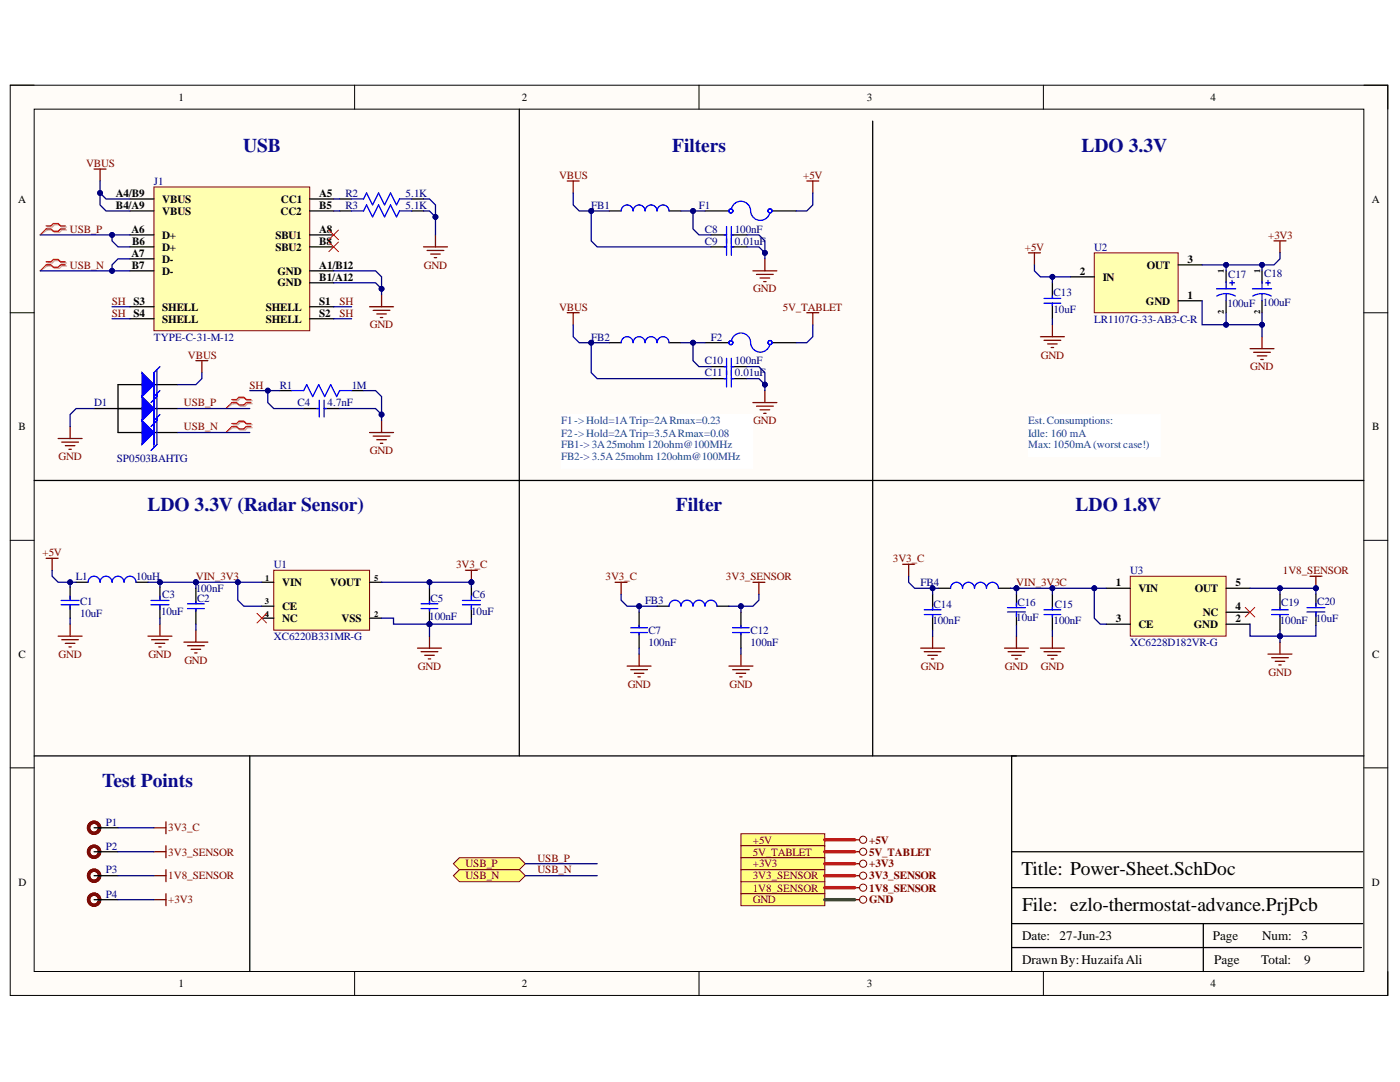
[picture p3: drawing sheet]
<svg xmlns="http://www.w3.org/2000/svg" width="279mm" height="216mm" viewBox="0 0 279 216" stroke-linecap="round" stroke-linejoin="round" font-family="sans-serif">
<path d="M2 17h275v181.6h-275z" fill-rule="evenodd" fill="#fffcf8"/>
<path d="M2 17h275v181.6h-275z" fill="none" stroke="#000" stroke-width=".2"/>
<path d="M6.8 21.8h265.4v172.1h-265.4z" fill-rule="evenodd" fill="#fffcf8"/>
<g fill="none" stroke="#000" stroke-width=".2">
<path d="M2 17h4.8M70.8 17v4.8M139.5 17v4.8M208.2 17v4.8M272.2 17h4.8v4.8M6.8 21.8h265.4v172.1h-265.4zM2 62.4h4.8M272.2 62.4h4.8M2 107.8h4.8M272.2 107.8h4.8M2 153.2h4.8M272.2 153.2h4.8"/>
<path d="M70.8 193.9v4.7M139.5 193.9v4.7M208.2 193.9v4.7M277 193.9v4.7"/>
</g>
<path d="M272.2 150.8h-70.3v43.1M201.9 177.1h70M201.9 170h70M201.9 189.1h69.8M201.9 184.3h70M240.1 184.3v9.6" fill="none" stroke="#000" stroke-width=".25"/>
<path d="M218.4 50.5h16.7v11.9h-16.7z" fill-rule="evenodd" fill="#ffffb0"/>
<path d="M218.4 50.5h16.7v11.9h-16.7z" fill="none" stroke="#800000" stroke-width=".2"/>
<path d="M213.6 55.2h4.8M235.1 52.9h4.8M235.1 60h4.8" fill="none" stroke="#000" stroke-width=".25"/>
<g fill="none" stroke="#800000" stroke-width=".25">
<path d="M205.2 50.5h2.4M206.4 50.5v2.4M254.3 48.1h2.3M255.4 48.1v2.4M249.5 69.6h4.8M250.2 70.3h3.3M250.9 71h1.9M251.6 71.7h.5M251.9 67.2v2.4M83.3 129.3h4.8M84 130h3.4M84.8 130.8h1.9"/>
<path d="M85.5 131.5h.5M85.7 126.9v2.4"/>
</g>
<path d="M30.7 37.3h31.1v28.7h-31.1z" fill-rule="evenodd" fill="#ffffb0"/>
<path d="M30.7 37.3h31.1v28.7h-31.1z" fill="none" stroke="#800000" stroke-width=".2"/>
<g fill="none" stroke="#000" stroke-width=".25">
<path d="M25.9 39.7h4.8M61.8 39.7h4.8M25.9 54h4.8M25.9 46.9h4.8M25.9 51.6h4.8M25.9 42.1h4.8M25.9 49.3h4.8M61.8 54h4.8M61.8 46.9h4.8M61.8 56.4h4.8M61.8 42.1h4.8M61.8 49.3h4.8"/>
<path d="M121.6 42.1h2.4M133.5 42.1h2.4M25.9 61.2h4.8M25.9 63.6h4.8M28.3 76.7h-4.7v9.6h4.7M30.7 76.7h4.8M61.8 61.2h4.8M61.8 63.6h4.8M121.6 68.4h2.4M133.5 68.4h2.4M18.8 81.5h9.5M30.7 86.3h4.8"/>
<path d="M30.7 81.5h4.8"/>
</g>
<g fill="none" stroke="#800000" stroke-width=".25">
<path d="M18.8 33.7h2.4M20 33.7v2.4M113.2 36.1h2.4M114.4 36.1v2.4M161 36.1h2.4M162.2 36.1v2.4M76.1 58.8v2.4M84.5 49.3h4.8M85.2 50h3.4M86 50.7h1.9M86.7 51.4h.4M86.9 46.9v2.4"/>
<path d="M150.3 54h4.7M151 54.8h3.3M151.7 55.5h1.9M152.4 56.2h.5M152.6 51.6v2.4M73.8 61.2h4.7M74.5 61.9h3.3M75.2 62.6h1.9M75.9 63.4h.5M113.2 62.4h2.4M114.4 62.4v2.4M152.6 77.9v2.4"/>
<path d="M161 62.4h2.4M162.2 62.4v2.4M73.8 86.3h4.7M74.5 87h3.3M75.2 87.7h1.9M75.9 88.5h.5M76.1 83.9v2.4M150.3 80.3h4.7M151 81h3.3M151.7 81.8h1.9M152.4 82.5h.5"/>
</g>
<path d="M65.6 45.9l1.9 1.9M65.6 48.3l1.9 1.9M67.5 45.9l-1.9 1.9M67.5 48.3l-1.9 1.9" fill="none" stroke="#f00" stroke-width=".2"/>
<path d="M124 42.1a1.19 1.19 0 0 1 1.2-1.2 1.19 1.19 0 0 1 1.1 1.2 1.2 1.2 0 0 1 1.2-1.2 1.2 1.2 0 0 1 1.2 1.2 1.19 1.19 0 0 1 1.2-1.2 1.19 1.19 0 0 1 1.2 1.2 1.19 1.19 0 0 1 1.2-1.2 1.19 1.19 0 0 1 1.2 1.2M124 68.4a1.19 1.19 0 0 1 1.2-1.2 1.19 1.19 0 0 1 1.1 1.2 1.2 1.2 0 0 1 1.2-1.2 1.2 1.2 0 0 1 1.2 1.2 1.19 1.19 0 0 1 1.2-1.2 1.19 1.19 0 0 1 1.2 1.2 1.19 1.19 0 0 1 1.2-1.2 1.19 1.19 0 0 1 1.2 1.2" fill="none" stroke="#00f" stroke-width=".25"/>
<path d="M28.3 74.4l2.4 2.3-2.4 2.4z" fill="#00f"/>
<path d="M28.3 74.4l2.4 2.3-2.4 2.4zM31.3 73.8v5.3l-1.2 1.2M31.9 73.2l-1.2 1.2v5.3" fill="none" stroke="#00f" stroke-width=".25"/>
<path d="M28.3 79.1l2.4 2.4-2.4 2.4z" fill="#00f"/>
<path d="M28.3 79.1l2.4 2.4-2.4 2.4zM31.3 78.5v5.4l-1.2 1.2M31.9 77.9l-1.2 1.2v5.4" fill="none" stroke="#00f" stroke-width=".25"/>
<path d="M28.3 83.9l2.4 2.4-2.4 2.4z" fill="#00f"/>
<path d="M28.3 83.9l2.4 2.4-2.4 2.4zM31.3 83.3v5.4l-1.2 1.2M31.9 82.7l-1.2 1.2v5.4M17.6 116.2a1.19 1.19 0 0 1 1.2-1.2 1.19 1.19 0 0 1 1.2 1.2 1.2 1.2 0 0 1 1.2-1.2 1.2 1.2 0 0 1 1.2 1.2 1.19 1.19 0 0 1 1.2-1.2 1.19 1.19 0 0 1 1.2 1.2 1.19 1.19 0 0 1 1.1-1.2 1.19 1.19 0 0 1 1.2 1.2" fill="none" stroke="#00f" stroke-width=".25"/>
<g fill="none" stroke="#800000" stroke-width=".25">
<path d="M39.1 72h2.4M40.3 72v2.4M207.6 67.2h4.8M208.4 67.9h3.3M209.1 68.6h1.9M209.8 69.3h.5M210 64.8v2.4M11.6 87.5h4.8M12.3 88.2h3.4M13 88.9h1.9M13.8 89.7h.4M14 85.1v2.4"/>
<path d="M9.2 111.4h2.4M10.4 111.4v2.4M92.9 113.8h2.4M94.1 113.8v2.4M36.7 128.1h4.8M37.4 128.8h3.4M38.1 129.6h1.9M38.9 130.3h.4M39.1 125.7v2.4"/>
</g>
<path d="M15.2 116.2h2.4M27.1 116.2h2.4" fill="none" stroke="#000" stroke-width=".25"/>
<circle cx="94.1" cy="116.2" r=".48" fill="#000080"/>
<circle cx="94.1" cy="116.2" r=".48" fill="none" stroke="#000080" stroke-width=".2"/>
<path d="M131.1 121h2.4M143.1 121h2.4" fill="none" stroke="#000" stroke-width=".25"/>
<path d="M133.5 121a1.19 1.19 0 0 1 1.2-1.2 1.19 1.19 0 0 1 1.2 1.2 1.2 1.2 0 0 1 1.2-1.2 1.2 1.2 0 0 1 1.2 1.2 1.19 1.19 0 0 1 1.2-1.2 1.19 1.19 0 0 1 1.2 1.2 1.19 1.19 0 0 1 1.2-1.2 1.19 1.19 0 0 1 1.2 1.2" fill="none" stroke="#00f" stroke-width=".25"/>
<path d="M122.8 116.2h2.4M124 116.2v2.4M150.3 116.2h2.3M151.5 116.2v2.4" fill="none" stroke="#800000" stroke-width=".25"/>
<path d="M225.6 115h19.1v11.9h-19.1z" fill-rule="evenodd" fill="#ffffb0"/>
<path d="M225.6 115h19.1v11.9h-19.1z" fill="none" stroke="#800000" stroke-width=".2"/>
<path d="M187.3 117.4h2.4M199.3 117.4h2.4M220.8 117.4h4.8M244.7 117.4h4.8M220.8 124.5h4.8M244.7 124.5h4.8M244.7 122.2h4.8" fill="none" stroke="#000" stroke-width=".25"/>
<path d="M248.5 121.2l1.9 1.9M250.4 121.2l-1.9 1.9" fill="none" stroke="#f00" stroke-width=".2"/>
<g fill="none" stroke="#800000" stroke-width=".25">
<path d="M180.1 112.6h2.4M181.3 112.6v2.4M261.4 115h2.4M262.6 115v2.4M183.7 129.3h4.8M184.5 130h3.3M185.2 130.8h1.9M185.9 131.5h.5M186.1 126.9v2.4M253.1 130.5h4.7M253.8 131.2h3.3M254.5 132h1.9"/>
<path d="M255.2 132.7h.5M255.4 128.1v2.4"/>
</g>
<path d="M189.7 117.4a1.19 1.19 0 0 1 1.2-1.2 1.19 1.19 0 0 1 1.2 1.2 1.19 1.19 0 0 1 1.2-1.2 1.19 1.19 0 0 1 1.2 1.2 1.19 1.19 0 0 1 1.2-1.2 1.19 1.19 0 0 1 1.2 1.2 1.19 1.19 0 0 1 1.2-1.2 1.19 1.19 0 0 1 1.2 1.2" fill="none" stroke="#00f" stroke-width=".25"/>
<circle cx="262.6" cy="117.4" r=".48" fill="#000080"/>
<circle cx="262.6" cy="117.4" r=".48" fill="none" stroke="#000080" stroke-width=".2"/>
<g fill="none" stroke="#000" stroke-width=".25">
<path d="M67.8 39.7h2.4M82.1 39.7h2.4M103.6 21.8v129M174.2 24.2v126.6M67.8 42.1h2.4M82.1 42.1h2.4M141.9 49.3h3.1M141.9 46.9h3.1M146 49.3h3.1M146 46.9h3.1M210 56.4v3.1M244.7 54v2.4"/>
<path d="M251.9 54v2.4M55.8 77.9h2.4M70.2 77.9h2.4M141.9 75.6h3.1M141.9 73.2h3.1M146 75.6h3.1M146 73.2h3.1M210 60.5v3.1M244.7 60v2.4M251.9 60v2.4M6.8 95.9h265.4M60.6 81.5h3.1"/>
<path d="M64.7 81.5h3.1M14 117.1v2.4M31.9 117.1v2.4M39.1 117.4v3.1M14 121v2.3M31.9 121v2.3M39.1 121.4v3.1M6.8 150.8h196.1"/>
</g>
<g fill="none" stroke="#00f" stroke-width=".25">
<path d="M70.2 39.7h2.4l.6-1.2 1.2 2.4 1.2-2.4 1.1 2.4 1.2-2.4 1.2 2.4 .6-1.2h2.4M70.2 42.1h2.4l.6-1.2 1.2 2.4 1.2-2.4 1.1 2.4 1.2-2.4 1.2 2.4 .6-1.2h2.4M144.5 49.3h.5M144.5 46.9h.5M145 45.2v5.7M146 45.2v5.7M146 49.3h.4M146 46.9h.4M208.4 59.5h3.3M210 59.1v.4M242.8 57.6h3.8M244.7 58.6l.8 .1 1 .4"/>
<path d="M244.7 58.6l-.8 .1-1.1 .4M244.7 56.2v1.4M244.7 58.6v1.4M245.4 56.4h1M245.9 56v.9M249.9 57.6h3.9M251.9 58.6l1.1 .2 .7 .3M251.9 58.6l-1.2 .2-.7 .3M251.9 56.2v1.4M251.9 58.6v1.4M252.6 56.4h.9M253.1 56v.9"/>
<path d="M58.2 77.9h2.4l.6-1.2 1.2 2.4 1.2-2.4 1.2 2.4 1.2-2.4 1.2 2.4 .6-1.2h2.4M63.7 79.9v3.3M64.7 79.9v3.3M144.5 75.6h.5M144.5 73.2h.5M145 71.5v5.7M146 71.5v5.7M146 75.6h.4M146 73.2h.4M208.4 60.5h3.3M210 60.5v.5M63.2 81.5h.5"/>
<path d="M64.7 81.5h.4M12.2 119.8h3.6M14 118.9v.9M30.1 119.8h3.6M31.9 118.9v.9M12.2 120.7h3.6M14 120.7v.9M30.1 120.7h3.6M31.9 120.7v.9M37.4 120.5h3.4M37.4 121.4h3.4M39.1 120v.5"/>
<path d="M39.1 121.4v.5"/>
</g>
<circle cx="85.7" cy="124.5" r=".48" fill="#000080"/>
<circle cx="85.7" cy="124.5" r=".48" fill="none" stroke="#000080" stroke-width=".2"/>
<path d="M85.7 117.4v3.1M85.7 121.4v3.1" fill="none" stroke="#000" stroke-width=".25"/>
<circle cx="85.7" cy="124.5" r=".48" fill="#000080"/>
<circle cx="85.7" cy="124.5" r=".48" fill="none" stroke="#000080" stroke-width=".2"/>
<g fill="none" stroke="#00f" stroke-width=".25">
<path d="M92.3 119.8h3.6M94.1 118.9v.9M84 121.4h3.4M84 120.5h3.4M85.7 120v.5M85.7 121.4v.5M92.3 120.7h3.6M94.1 120.7v.9M125.9 125.3h3.3M125.9 126.2h3.3M127.5 124.8v.5M127.5 126.2v.5"/>
<path d="M146.2 125.3h3.3M146.2 126.2h3.3M147.9 124.8v.5M147.9 126.2v.5M184.5 121.7h3.3M184.5 122.6h3.3M186.1 121.2v.5M186.1 122.6v.5M201.1 122.1h3.5M201.1 121.2h3.5M202.9 120.4v.8M202.9 122.2v.8"/>
<path d="M208.4 121.7h3.3M208.4 122.6h3.3M210 121.2v.5M210 122.6v.5M253.8 121.7h3.3M253.8 122.6h3.3M255.4 121.2v.5M255.4 122.6v.5M260.8 122.1h3.6M260.8 121.2h3.6M262.6 120.4v.8M262.6 122.2v.8"/>
</g>
<g fill="none" stroke="#000" stroke-width=".25">
<path d="M94.1 117.1v2.4M186.1 118.6v3.1M202.9 118.6v2.4M210 118.6v3.1M255.4 118.6v3.1M262.6 118.6v2.4M94.1 121v2.3M127.5 122.2v3.1M127.5 126.2v3.1M147.9 122.2v3.1M147.9 126.2v3.1M186.1 122.6v3.1"/>
<path d="M202.9 122.4v2.4M210 122.6v3.1M255.4 122.6v3.1M262.6 122.4v2.4M49.9 150.8v43.1M18.8 165.2h4.8M18.8 170h4.8M18.8 174.7h4.8M18.8 179.5h4.8"/>
</g>
<g fill="none" stroke="#5b0f00" stroke-width=".68">
<circle cx="18.8" cy="170" r="1.1"/>
<circle cx="18.8" cy="165.2" r="1.1"/>
<circle cx="18.8" cy="174.7" r="1.1"/>
<circle cx="18.8" cy="179.5" r="1.1"/>
</g>
<path d="M30.7 165.2h2.4M30.7 170h2.4M30.7 179.5h2.4M33.1 164v2.4M33.1 168.8v2.3M33.1 178.3v2.4" fill="none" stroke="#800000" stroke-width=".25"/>
<path d="M147.9 166.4h16.7v2.4h-16.7z" fill-rule="evenodd" fill="#ffff80"/>
<path d="M147.9 166.4h16.7v2.4h-16.7z" fill="none" stroke="#800000" stroke-width=".2"/>
<path d="M147.9 168.8h16.7v2.3h-16.7z" fill-rule="evenodd" fill="#ffff80"/>
<path d="M147.9 168.8h16.7v2.3h-16.7z" fill="none" stroke="#800000" stroke-width=".2"/>
<path d="M147.9 171.1h16.7v2.4h-16.7z" fill-rule="evenodd" fill="#ffff80"/>
<path d="M147.9 171.1h16.7v2.4h-16.7z" fill="none" stroke="#800000" stroke-width=".2"/>
<path d="M147.9 173.5h16.7v2.4h-16.7z" fill-rule="evenodd" fill="#ffff80"/>
<path d="M147.9 173.5h16.7v2.4h-16.7z" fill="none" stroke="#800000" stroke-width=".2"/>
<path d="M147.9 175.9h16.7v2.4h-16.7z" fill-rule="evenodd" fill="#ffff80"/>
<g fill="none" stroke="#800000" stroke-width=".2">
<path d="M147.9 175.9h16.7v2.4h-16.7z"/>
<circle cx="172.3" cy="177.1" r=".71"/>
<circle cx="172.3" cy="167.6" r=".71"/>
<circle cx="172.3" cy="174.7" r=".72"/>
<circle cx="172.3" cy="170" r=".72"/>
<circle cx="172.3" cy="172.3" r=".72"/>
</g>
<path d="M170.6 167.6h.9M170.6 170h.9M170.6 172.3h.9M170.6 174.7h.9M170.6 177.1h.9" fill="none" stroke="#800000" stroke-width=".25"/>
<path d="M147.9 178.3h16.7v2.4h-16.7z" fill-rule="evenodd" fill="#ffff80"/>
<g fill="none" stroke="#800000" stroke-width=".2">
<path d="M147.9 178.3h16.7v2.4h-16.7z"/>
<circle cx="172.3" cy="179.5" r=".71"/>
</g>
<path d="M170.6 179.5h.9" fill="none" stroke="#800000" stroke-width=".25"/>
<path d="M90.5 172.3l1.2-1.2h11.9l1.2 1.2-1.2 1.2h-11.9z" fill-rule="evenodd" fill="#ffff80"/>
<path d="M90.5 172.3l1.2-1.2h11.9l1.2 1.2-1.2 1.2h-11.9z" fill="none" stroke="#800000" stroke-width=".2"/>
<path d="M90.5 174.7l1.2-1.2h11.9l1.2 1.2-1.2 1.2h-11.9z" fill-rule="evenodd" fill="#ffff80"/>
<path d="M90.5 174.7l1.2-1.2h11.9l1.2 1.2-1.2 1.2h-11.9z" fill="none" stroke="#800000" stroke-width=".2"/>
<path d="M112 82.7h38.3v10.8h-38.3z" fill-rule="evenodd" fill="#fff"/>
<path d="M112 82.7h38.3v10.8h-38.3z" fill="none" stroke="#fff" stroke-width=".2"/>
<path d="M205.2 82.7h26.3v8.4h-26.3z" fill-rule="evenodd" fill="#fff"/>
<path d="M205.2 82.7h26.3v8.4h-26.3z" fill="none" stroke="#fff" stroke-width=".2"/>
<path d="M30.7 174.7h2.4M33.1 173.5v2.4" fill="none" stroke="#800000" stroke-width=".25"/>
<circle cx="39.1" cy="116.2" r=".48" fill="#000080"/>
<circle cx="39.1" cy="116.2" r=".48" fill="none" stroke="#000080" stroke-width=".2"/>
<circle cx="202.9" cy="117.4" r=".48" fill="#000080"/>
<circle cx="202.9" cy="117.4" r=".48" fill="none" stroke="#000080" stroke-width=".2"/>
<g fill="none" stroke="#800000" stroke-width=".25">
<path d="M11.6 126.9h4.8M12.3 127.6h3.4M13 128.4h1.9M13.8 129.1h.4M14 124.5v2.4M29.5 126.9h4.8M30.2 127.6h3.4M31 128.4h1.9M31.7 129.1h.5M31.9 124.5v2.4M125.2 132.9h4.7M125.9 133.6h3.3"/>
<path d="M126.6 134.3h1.9M127.3 135.1h.5M127.5 130.5v2.4M145.5 132.9h4.8M146.2 133.6h3.3M146.9 134.3h1.9M147.6 135.1h.5M147.9 130.5v2.4M200.5 129.3h4.7M201.2 130h3.3M201.9 130.8h1.9M202.6 131.5h.5"/>
<path d="M202.9 126.9v2.4M207.6 129.3h4.8M208.4 130h3.3M209.1 130.8h1.9M209.8 131.5h.5M210 126.9v2.4"/>
</g>
<path d="M9.5 45.3h.9l.5-.5h.9l.5 .5h1M9.5 45.9h.9l.5 .5h.9l.5-.5h1M9.5 52.5h.9l.5-.5h.9l.5 .5h1M9.5 53.1h.9l.5 .5h.9l.5-.5h1M46.5 80h1l.4-.5h1l.5 .5h.9M46.5 80.6h1l.4 .4h1l.5-.4h.9M46.5 84.8h1l.4-.5h1l.5 .5h.9M46.5 85.4h1l.4 .4h1l.5-.4h.9" fill="none" stroke="#d0a19e" stroke-width=".25"/>
<path d="M9.5 45.9l-1.5 1M9.5 53.1l-1.5 .9M46.5 80.6l-1.4 .9M46.5 85.4l-1.4 .9" fill="none" stroke="#d0a19e" stroke-width=".2"/>
<path d="M9.2 45.1h1l.4-.5h1l.5 .5h.9M9.2 45.7h1l.4 .5h1l.5-.5h.9M9.2 52.3h1l.4-.5h1l.5 .5h.9M9.2 52.8h1l.4 .5h1l.5-.5h.9M46.3 79.7h.9l.5-.4h1l.4 .4h1M46.3 80.3h.9l.5 .5h1l.4-.5h1M46.3 84.5h.9l.5-.5h1l.4 .5h1M46.3 85.1h.9l.5 .5h1l.4-.5h1" fill="none" stroke="#f00" stroke-width=".25"/>
<path d="M9.2 45.7l-1.2 1.2M9.2 52.8l-1.2 1.2M46.3 80.3l-1.2 1.2M46.3 85.1l-1.2 1.2" fill="none" stroke="#f00" stroke-width=".2"/>
<g fill="none" stroke="#00f" stroke-width=".25">
<path d="M146 41.7a1.93 1.93 0 0 1 2.1-1.5 1.93 1.93 0 0 1 1.7 1.9M149.8 42.2a1.94 1.94 0 0 0 1.8 1.8 1.94 1.94 0 0 0 2-1.5M146 67.9a1.93 1.93 0 0 1 2.1-1.4 1.93 1.93 0 0 1 1.7 1.9M149.8 68.5a1.94 1.94 0 0 0 1.8 1.8 1.94 1.94 0 0 0 2-1.5"/>
<circle cx="145.9" cy="42.1" r=".4"/>
<circle cx="153.7" cy="42.1" r=".41"/>
<circle cx="145.9" cy="68.4" r=".4"/>
<circle cx="153.7" cy="68.4" r=".41"/>
<circle cx="153.7" cy="68.4" r=".4"/>
</g>
<path d="M140.7 42.1h4.8M154.1 42.1h4.8M140.7 68.4h4.8M154.1 68.4h4.8" fill="none" stroke="#000" stroke-width=".25"/>
<path d="M54.6 113.8h19.2v11.9h-19.2z" fill-rule="evenodd" fill="#ffffb0"/>
<path d="M54.6 113.8h19.2v11.9h-19.2z" fill="none" stroke="#800000" stroke-width=".2"/>
<path d="M52.2 116.2h2.4M73.8 116.2h2.3M52.2 123.3h2.4M52.2 121h2.4M73.8 123.3h2.3" fill="none" stroke="#000" stroke-width=".25"/>
<path d="M66.6 39.7h1.2M66.6 42.1h1.2M84.5 42.1h1.2l1.2 1.2" fill="none" stroke="#000080" stroke-width=".25"/>
<circle cx="86.9" cy="43.3" r=".48" fill="#000080"/>
<circle cx="86.9" cy="43.3" r=".48" fill="none" stroke="#000080" stroke-width=".2"/>
<path d="M66.6 56.4h8.4l1.1 1.2" fill="none" stroke="#000080" stroke-width=".25"/>
<circle cx="76.1" cy="57.6" r=".48" fill="#000080"/>
<circle cx="76.1" cy="57.6" r=".48" fill="none" stroke="#000080" stroke-width=".2"/>
<path d="M20 36.1v4.8l1.2 1.2h4.7" fill="none" stroke="#000080" stroke-width=".25"/>
<circle cx="20" cy="38.5" r=".48" fill="#000080"/>
<circle cx="20" cy="38.5" r=".48" fill="none" stroke="#000080" stroke-width=".2"/>
<path d="M20 38.5l1.2 1.2h4.7" fill="none" stroke="#000080" stroke-width=".25"/>
<circle cx="20" cy="38.5" r=".48" fill="#000080"/>
<circle cx="20" cy="38.5" r=".48" fill="none" stroke="#000080" stroke-width=".2"/>
<path d="M22.4 46.9v1.2l1.2 1.2h2.3" fill="none" stroke="#000080" stroke-width=".25"/>
<circle cx="22.4" cy="46.9" r=".48" fill="#000080"/>
<circle cx="22.4" cy="46.9" r=".48" fill="none" stroke="#000080" stroke-width=".2"/>
<path d="M25.9 51.6h-2.3l-1.2 1.2v1.2" fill="none" stroke="#000080" stroke-width=".25"/>
<circle cx="22.4" cy="54" r=".48" fill="#000080"/>
<circle cx="22.4" cy="54" r=".48" fill="none" stroke="#000080" stroke-width=".2"/>
<path d="M149.1 46.9h2.4l1.1 1.2v3.5" fill="none" stroke="#000080" stroke-width=".25"/>
<circle cx="152.6" cy="50.5" r=".48" fill="#000080"/>
<circle cx="152.6" cy="50.5" r=".48" fill="none" stroke="#000080" stroke-width=".2"/>
<path d="M162.2 38.5v2.4l-1.2 1.2h-2.1M138.3 42.1v3.6l1.2 1.2h2.4" fill="none" stroke="#000080" stroke-width=".25"/>
<circle cx="138.3" cy="42.1" r=".48" fill="#000080"/>
<circle cx="138.3" cy="42.1" r=".48" fill="none" stroke="#000080" stroke-width=".2"/>
<path d="M149.1 49.3h2.4l1.1 1.2" fill="none" stroke="#000080" stroke-width=".25"/>
<circle cx="152.6" cy="50.5" r=".48" fill="#000080"/>
<circle cx="152.6" cy="50.5" r=".48" fill="none" stroke="#000080" stroke-width=".2"/>
<path d="M118 42.1v6l1.2 1.2h22.7" fill="none" stroke="#000080" stroke-width=".25"/>
<circle cx="118" cy="42.1" r=".48" fill="#000080"/>
<circle cx="118" cy="42.1" r=".48" fill="none" stroke="#000080" stroke-width=".2"/>
<path d="M149.1 73.2h2.4l1.1 1.2v3.5" fill="none" stroke="#000080" stroke-width=".25"/>
<circle cx="152.6" cy="76.7" r=".48" fill="#000080"/>
<circle cx="152.6" cy="76.7" r=".48" fill="none" stroke="#000080" stroke-width=".2"/>
<path d="M138.3 68.4v3.6l1.2 1.2h2.4M162.2 64.8v2.4l-1.2 1.2h-2.1" fill="none" stroke="#000080" stroke-width=".25"/>
<circle cx="138.3" cy="68.4" r=".48" fill="#000080"/>
<circle cx="138.3" cy="68.4" r=".48" fill="none" stroke="#000080" stroke-width=".2"/>
<path d="M149.1 75.6h2.4l1.1 1.1" fill="none" stroke="#000080" stroke-width=".25"/>
<circle cx="152.6" cy="76.7" r=".48" fill="#000080"/>
<circle cx="152.6" cy="76.7" r=".48" fill="none" stroke="#000080" stroke-width=".2"/>
<path d="M118 68.4v6l1.2 1.2h22.7" fill="none" stroke="#000080" stroke-width=".25"/>
<circle cx="118" cy="68.4" r=".48" fill="#000080"/>
<circle cx="118" cy="68.4" r=".48" fill="none" stroke="#000080" stroke-width=".2"/>
<path d="M22.4 61.2h3.5M22.4 63.6h3.5M40.3 74.4v1.2l-1.2 1.1h-3.6M53.4 77.9v2.4l1.2 1.2h6M66.6 61.2h3.6M66.6 63.6h3.6M18.8 81.5h-3.6l-1.2 1.2v2.4M35.5 81.5h14.4M35.5 86.3h14.4" fill="none" stroke="#000080" stroke-width=".25"/>
<circle cx="53.4" cy="77.9" r=".48" fill="#000080"/>
<circle cx="53.4" cy="77.9" r=".48" fill="none" stroke="#000080" stroke-width=".2"/>
<path d="M72.6 77.9h2.4l1.1 1.2v4.8" fill="none" stroke="#000080" stroke-width=".25"/>
<circle cx="76.1" cy="82.7" r=".48" fill="#000080"/>
<circle cx="76.1" cy="82.7" r=".48" fill="none" stroke="#000080" stroke-width=".2"/>
<path d="M67.8 81.5h7.2l1.1 1.2" fill="none" stroke="#000080" stroke-width=".25"/>
<circle cx="76.1" cy="82.7" r=".48" fill="#000080"/>
<circle cx="76.1" cy="82.7" r=".48" fill="none" stroke="#000080" stroke-width=".2"/>
<path d="M66.6 54h8.4l1.1 1.2v3.6" fill="none" stroke="#000080" stroke-width=".25"/>
<circle cx="76.1" cy="57.6" r=".48" fill="#000080"/>
<circle cx="76.1" cy="57.6" r=".48" fill="none" stroke="#000080" stroke-width=".2"/>
<path d="M84.5 39.7h1.2l1.2 1.2v6" fill="none" stroke="#000080" stroke-width=".25"/>
<circle cx="86.9" cy="43.3" r=".48" fill="#000080"/>
<circle cx="86.9" cy="43.3" r=".48" fill="none" stroke="#000080" stroke-width=".2"/>
<path d="M10.4 113.8v1.2l1.2 1.2h3.6" fill="none" stroke="#000080" stroke-width=".25"/>
<circle cx="14" cy="116.2" r=".48" fill="#000080"/>
<circle cx="14" cy="116.2" r=".48" fill="none" stroke="#000080" stroke-width=".2"/>
<path d="M8 54h17.9" fill="none" stroke="#000080" stroke-width=".25"/>
<circle cx="22.4" cy="54" r=".48" fill="#000080"/>
<circle cx="22.4" cy="54" r=".48" fill="none" stroke="#000080" stroke-width=".2"/>
<path d="M8 46.9h17.9" fill="none" stroke="#000080" stroke-width=".25"/>
<circle cx="22.4" cy="46.9" r=".48" fill="#000080"/>
<circle cx="22.4" cy="46.9" r=".48" fill="none" stroke="#000080" stroke-width=".2"/>
<path d="M49.9 77.9h5.9" fill="none" stroke="#000080" stroke-width=".25"/>
<circle cx="53.4" cy="77.9" r=".48" fill="#000080"/>
<circle cx="53.4" cy="77.9" r=".48" fill="none" stroke="#000080" stroke-width=".2"/>
<path d="M135.9 42.1h4.8" fill="none" stroke="#000080" stroke-width=".25"/>
<circle cx="138.3" cy="42.1" r=".48" fill="#000080"/>
<circle cx="138.3" cy="42.1" r=".48" fill="none" stroke="#000080" stroke-width=".2"/>
<path d="M114.4 64.8v2.4l1.2 1.2h6" fill="none" stroke="#000080" stroke-width=".25"/>
<circle cx="118" cy="68.4" r=".48" fill="#000080"/>
<circle cx="118" cy="68.4" r=".48" fill="none" stroke="#000080" stroke-width=".2"/>
<path d="M114.4 38.5v2.4l1.2 1.2h6" fill="none" stroke="#000080" stroke-width=".25"/>
<circle cx="118" cy="42.1" r=".48" fill="#000080"/>
<circle cx="118" cy="42.1" r=".48" fill="none" stroke="#000080" stroke-width=".2"/>
<path d="M124 118.6v1.2l1.2 1.2h5.9" fill="none" stroke="#000080" stroke-width=".25"/>
<circle cx="127.5" cy="121" r=".48" fill="#000080"/>
<circle cx="127.5" cy="121" r=".48" fill="none" stroke="#000080" stroke-width=".2"/>
<path d="M181.3 115v1.2l1.2 1.2h4.8" fill="none" stroke="#000080" stroke-width=".25"/>
<circle cx="186.1" cy="117.4" r=".48" fill="#000080"/>
<circle cx="186.1" cy="117.4" r=".48" fill="none" stroke="#000080" stroke-width=".2"/>
<path d="M201.7 117.4h19.1" fill="none" stroke="#000080" stroke-width=".25"/>
<circle cx="202.9" cy="117.4" r=".48" fill="#000080"/>
<circle cx="202.9" cy="117.4" r=".48" fill="none" stroke="#000080" stroke-width=".2"/>
<circle cx="210" cy="117.4" r=".48" fill="#000080"/>
<circle cx="210" cy="117.4" r=".48" fill="none" stroke="#000080" stroke-width=".2"/>
<circle cx="218.4" cy="117.4" r=".48" fill="#000080"/>
<circle cx="218.4" cy="117.4" r=".48" fill="none" stroke="#000080" stroke-width=".2"/>
<path d="M135.9 68.4h4.8M23.6 165.2h7.1M23.6 170h7.1M23.6 174.7h7.1M23.6 179.5h7.1M104.8 172.3h14.4M104.8 174.7h14.4" fill="none" stroke="#000080" stroke-width=".25"/>
<path d="M164.6 167.6h6M164.6 170h6M164.6 172.3h6M164.6 174.7h6M164.6 177.1h6" fill="none" stroke="#f00" stroke-width=".68"/>
<path d="M164.6 179.5h6" fill="none" stroke="#274e13" stroke-width=".68"/>
<circle cx="138.3" cy="68.4" r=".48" fill="#000080"/>
<circle cx="138.3" cy="68.4" r=".48" fill="none" stroke="#000080" stroke-width=".2"/>
<path d="M39.1 116.2v1.2" fill="none" stroke="#000080" stroke-width=".25"/>
<circle cx="39.1" cy="116.2" r=".48" fill="#000080"/>
<circle cx="39.1" cy="116.2" r=".48" fill="none" stroke="#000080" stroke-width=".2"/>
<path d="M31.9 116.2v.9" fill="none" stroke="#000080" stroke-width=".25"/>
<circle cx="31.9" cy="116.2" r=".48" fill="#000080"/>
<circle cx="31.9" cy="116.2" r=".48" fill="none" stroke="#000080" stroke-width=".2"/>
<path d="M14 116.2v.9" fill="none" stroke="#000080" stroke-width=".25"/>
<circle cx="14" cy="116.2" r=".48" fill="#000080"/>
<circle cx="14" cy="116.2" r=".48" fill="none" stroke="#000080" stroke-width=".2"/>
<path d="M47.5 116.2v3.6l1.2 1.2h3.5" fill="none" stroke="#000080" stroke-width=".25"/>
<circle cx="47.5" cy="116.2" r=".48" fill="#000080"/>
<circle cx="47.5" cy="116.2" r=".48" fill="none" stroke="#000080" stroke-width=".2"/>
<path d="M85.7 116.2v1.2M14 123.3v1.2M31.9 123.3v1.2M39.1 124.5v1.2" fill="none" stroke="#000080" stroke-width=".25"/>
<circle cx="85.7" cy="116.2" r=".48" fill="#000080"/>
<circle cx="85.7" cy="116.2" r=".48" fill="none" stroke="#000080" stroke-width=".2"/>
<path d="M94.1 116.2v.9" fill="none" stroke="#000080" stroke-width=".25"/>
<circle cx="94.1" cy="116.2" r=".48" fill="#000080"/>
<circle cx="94.1" cy="116.2" r=".48" fill="none" stroke="#000080" stroke-width=".2"/>
<path d="M85.7 124.5v2.4" fill="none" stroke="#000080" stroke-width=".25"/>
<circle cx="85.7" cy="124.5" r=".48" fill="#000080"/>
<circle cx="85.7" cy="124.5" r=".48" fill="none" stroke="#000080" stroke-width=".2"/>
<path d="M76.1 116.2h18" fill="none" stroke="#000080" stroke-width=".25"/>
<circle cx="85.7" cy="116.2" r=".48" fill="#000080"/>
<circle cx="85.7" cy="116.2" r=".48" fill="none" stroke="#000080" stroke-width=".2"/>
<circle cx="94.1" cy="116.2" r=".48" fill="#000080"/>
<circle cx="94.1" cy="116.2" r=".48" fill="none" stroke="#000080" stroke-width=".2"/>
<path d="M249.5 124.5v2.4h13.1v-2.1" fill="none" stroke="#000080" stroke-width=".25"/>
<circle cx="255.4" cy="126.9" r=".48" fill="#000080"/>
<circle cx="255.4" cy="126.9" r=".48" fill="none" stroke="#000080" stroke-width=".2"/>
<path d="M255.4 125.7v1.2" fill="none" stroke="#000080" stroke-width=".25"/>
<circle cx="255.4" cy="126.9" r=".48" fill="#000080"/>
<circle cx="255.4" cy="126.9" r=".48" fill="none" stroke="#000080" stroke-width=".2"/>
<path d="M255.4 126.9v1.2" fill="none" stroke="#000080" stroke-width=".25"/>
<circle cx="255.4" cy="126.9" r=".48" fill="#000080"/>
<circle cx="255.4" cy="126.9" r=".48" fill="none" stroke="#000080" stroke-width=".2"/>
<path d="M249.5 117.4h13.1v1.2" fill="none" stroke="#000080" stroke-width=".25"/>
<circle cx="262.6" cy="117.4" r=".48" fill="#000080"/>
<circle cx="262.6" cy="117.4" r=".48" fill="none" stroke="#000080" stroke-width=".2"/>
<circle cx="255.4" cy="117.4" r=".48" fill="#000080"/>
<circle cx="255.4" cy="117.4" r=".48" fill="none" stroke="#000080" stroke-width=".2"/>
<path d="M255.4 117.4v1.2" fill="none" stroke="#000080" stroke-width=".25"/>
<circle cx="255.4" cy="117.4" r=".48" fill="#000080"/>
<circle cx="255.4" cy="117.4" r=".48" fill="none" stroke="#000080" stroke-width=".2"/>
<path d="M127.5 121v1.2" fill="none" stroke="#000080" stroke-width=".25"/>
<circle cx="127.5" cy="121" r=".48" fill="#000080"/>
<circle cx="127.5" cy="121" r=".48" fill="none" stroke="#000080" stroke-width=".2"/>
<path d="M186.1 117.4v1.2M127.5 129.3v1.2" fill="none" stroke="#000080" stroke-width=".25"/>
<circle cx="186.1" cy="117.4" r=".48" fill="#000080"/>
<circle cx="186.1" cy="117.4" r=".48" fill="none" stroke="#000080" stroke-width=".2"/>
<path d="M218.4 117.4v6l1.2 1.1h1.2M186.1 125.7v1.2" fill="none" stroke="#000080" stroke-width=".25"/>
<circle cx="218.4" cy="117.4" r=".48" fill="#000080"/>
<circle cx="218.4" cy="117.4" r=".48" fill="none" stroke="#000080" stroke-width=".2"/>
<path d="M210 117.4v1.2" fill="none" stroke="#000080" stroke-width=".25"/>
<circle cx="210" cy="117.4" r=".48" fill="#000080"/>
<circle cx="210" cy="117.4" r=".48" fill="none" stroke="#000080" stroke-width=".2"/>
<path d="M202.9 117.4v1.2" fill="none" stroke="#000080" stroke-width=".25"/>
<circle cx="202.9" cy="117.4" r=".48" fill="#000080"/>
<circle cx="202.9" cy="117.4" r=".48" fill="none" stroke="#000080" stroke-width=".2"/>
<path d="M151.5 118.6v1.2l-1.2 1.2h-4.8M147.9 129.3v1.2M202.9 124.8v2.1M210 125.7v1.2" fill="none" stroke="#000080" stroke-width=".25"/>
<circle cx="147.9" cy="121" r=".48" fill="#000080"/>
<circle cx="147.9" cy="121" r=".48" fill="none" stroke="#000080" stroke-width=".2"/>
<path d="M147.9 121v1.2" fill="none" stroke="#000080" stroke-width=".25"/>
<circle cx="147.9" cy="121" r=".48" fill="#000080"/>
<circle cx="147.9" cy="121" r=".48" fill="none" stroke="#000080" stroke-width=".2"/>
<path d="M206.4 52.9v1.1l1.2 1.2h6M210 63.6v1.2" fill="none" stroke="#000080" stroke-width=".25"/>
<circle cx="210" cy="55.2" r=".48" fill="#000080"/>
<circle cx="210" cy="55.2" r=".48" fill="none" stroke="#000080" stroke-width=".2"/>
<path d="M210 55.2v1.2" fill="none" stroke="#000080" stroke-width=".25"/>
<circle cx="210" cy="55.2" r=".48" fill="#000080"/>
<circle cx="210" cy="55.2" r=".48" fill="none" stroke="#000080" stroke-width=".2"/>
<path d="M255.4 50.5v1.1l-1.1 1.3h-14.4" fill="none" stroke="#000080" stroke-width=".25"/>
<circle cx="251.9" cy="52.8" r=".48" fill="#000080"/>
<circle cx="251.9" cy="52.8" r=".48" fill="none" stroke="#000080" stroke-width=".2"/>
<circle cx="244.7" cy="52.8" r=".48" fill="#000080"/>
<circle cx="244.7" cy="52.8" r=".48" fill="none" stroke="#000080" stroke-width=".2"/>
<path d="M251.9 52.9v1.1" fill="none" stroke="#000080" stroke-width=".25"/>
<circle cx="251.9" cy="52.8" r=".48" fill="#000080"/>
<circle cx="251.9" cy="52.8" r=".48" fill="none" stroke="#000080" stroke-width=".2"/>
<path d="M244.7 52.9v1.1" fill="none" stroke="#000080" stroke-width=".25"/>
<circle cx="244.7" cy="52.8" r=".48" fill="#000080"/>
<circle cx="244.7" cy="52.8" r=".48" fill="none" stroke="#000080" stroke-width=".2"/>
<path d="M239.9 60v4.8h12v-2.4" fill="none" stroke="#000080" stroke-width=".25"/>
<circle cx="244.7" cy="64.8" r=".48" fill="#000080"/>
<circle cx="244.7" cy="64.8" r=".48" fill="none" stroke="#000080" stroke-width=".2"/>
<circle cx="251.9" cy="64.8" r=".48" fill="#000080"/>
<circle cx="251.9" cy="64.8" r=".48" fill="none" stroke="#000080" stroke-width=".2"/>
<path d="M251.9 64.8v2.4" fill="none" stroke="#000080" stroke-width=".25"/>
<circle cx="251.9" cy="64.8" r=".48" fill="#000080"/>
<circle cx="251.9" cy="64.8" r=".48" fill="none" stroke="#000080" stroke-width=".2"/>
<path d="M244.7 62.4v2.4" fill="none" stroke="#000080" stroke-width=".25"/>
<circle cx="244.7" cy="64.8" r=".48" fill="#000080"/>
<circle cx="244.7" cy="64.8" r=".48" fill="none" stroke="#000080" stroke-width=".2"/>
<path d="M76.1 123.3h2.4v1.2h15.6v-1.2" fill="none" stroke="#000080" stroke-width=".25"/>
<circle cx="85.7" cy="124.5" r=".48" fill="#000080"/>
<circle cx="85.7" cy="124.5" r=".48" fill="none" stroke="#000080" stroke-width=".2"/>
<path d="M29.5 116.2h22.7" fill="none" stroke="#000080" stroke-width=".25"/>
<circle cx="31.9" cy="116.2" r=".48" fill="#000080"/>
<circle cx="31.9" cy="116.2" r=".48" fill="none" stroke="#000080" stroke-width=".2"/>
<circle cx="39.1" cy="116.2" r=".48" fill="#000080"/>
<circle cx="39.1" cy="116.2" r=".48" fill="none" stroke="#000080" stroke-width=".2"/>
<circle cx="47.5" cy="116.2" r=".48" fill="#000080"/>
<circle cx="47.5" cy="116.2" r=".48" fill="none" stroke="#000080" stroke-width=".2"/>
<path d="M51.3 122.4l1.9 1.9M53.2 122.4l-1.9 1.9" fill="none" stroke="#f00" stroke-width=".2"/>
<g font-size="3.9" fill="#0b0b8e">
<text x="48.5" y="30.3">USB</text>
<text x="134.1" y="30.3">Filters</text>
<text x="215.9" y="30.3">LDO 3.3V</text>
<text x="29.4" y="102">LDO 3.3V (Radar Sensor)</text>
<text x="134.9" y="102">Filter</text>
<text x="214.7" y="102">LDO 1.8V</text>
<text x="20.4" y="156.9">Test Points</text>
</g>
<g font-size="3.9">
<text x="203.8" y="174.6">Title: Power-Sheet.SchDoc</text>
<text x="204" y="181.8">File: ezlo-thermostat-advance.PrjPcb</text>
</g>
<g font-size="2.6">
<text x="204" y="187.6">Date:</text>
<text x="211.5" y="187.6">27-Jun-23</text>
<text x="242.1" y="187.6">Page</text>
<text x="251.9" y="187.6">Num:</text>
<text x="259.7" y="187.6">3</text>
<text x="204" y="192.4">Drawn By: HuzaifaAli</text>
<text x="242.3" y="192.4">Page</text>
<text x="251.7" y="192.4">Total:</text>
<text x="260.3" y="192.4">9</text>
</g>
<g font-size="2.2">
<text x="35.6" y="20.1">1</text>
<text x="104.1" y="20.1">2</text>
<text x="173" y="20.1">3</text>
<text x="241.6" y="20.1">4</text>
<text x="3.6" y="40.4">A</text>
<text x="23.1" y="39.2">A4/B9</text>
<text x="23.1" y="41.7">B4/A9</text>
<text x="32.4" y="40.4">VBUS</text>
<text x="56.1" y="40.4">CC1</text>
<text x="63.7" y="39.2">A5</text>
<text x="63.7" y="41.7">B5</text>
<text x="273.8" y="40.4">A</text>
<text x="26.2" y="46.4">A6</text>
<text x="32.4" y="47.6">D+</text>
<text x="32.4" y="42.9">VBUS</text>
<text x="55" y="47.6">SBU1</text>
<text x="56" y="42.9">CC2</text>
<text x="63.7" y="46.4">A8</text>
<text x="26.2" y="51.2">A7</text>
<text x="26.3" y="53.6">B7</text>
<text x="26.4" y="48.8">B6</text>
<text x="32.4" y="52.4">D-</text>
<text x="32.4" y="50.1">D+</text>
<text x="55" y="50.1">SBU2</text>
<text x="63.7" y="53.6">A1/B12</text>
<text x="63.7" y="48.8">B8</text>
<text x="228.9" y="53.6">OUT</text>
<text x="237" y="52.4">3</text>
<text x="32.4" y="54.8">D-</text>
<text x="55.4" y="54.8">GND</text>
<text x="55.4" y="57.2">GND</text>
<text x="63.7" y="56">B1/A12</text>
<text x="215.5" y="54.8">2</text>
<text x="220.1" y="56">IN</text>
<text x="237" y="59.6">1</text>
<text x="32.4" y="62">SHELL</text>
<text x="32.4" y="64.4">SHELL</text>
<text x="53" y="62">SHELL</text>
<text x="53" y="64.4">SHELL</text>
<text x="63.7" y="60.8">S1</text>
<text x="63.7" y="63.2">S2</text>
<text x="228.7" y="60.8">GND</text>
<text x="3.7" y="85.8">B</text>
<text x="273.9" y="85.8">B</text>
<text x="56.3" y="116.9">VIN</text>
<text x="65.9" y="116.9">VOUT</text>
<text x="222.7" y="116.9">1</text>
<text x="227.2" y="118.1">VIN</text>
<text x="238.4" y="118.1">OUT</text>
<text x="246.6" y="116.9">5</text>
<text x="56.3" y="121.7">CE</text>
<text x="56.3" y="124.1">NC</text>
<text x="68.2" y="124.1">VSS</text>
<text x="222.7" y="124.1">3</text>
<text x="227.2" y="125.3">CE</text>
<text x="238.3" y="125.3">GND</text>
<text x="240" y="123">NC</text>
<text x="246.6" y="124.1">2</text>
<text x="246.6" y="121.7">4</text>
<text x="3.7" y="131.3">C</text>
<text x="273.9" y="131.3">C</text>
<text x="3.7" y="176.7">D</text>
<text x="273.8" y="176.7">D</text>
<text x="35.6" y="197">1</text>
<text x="104.1" y="197">2</text>
<text x="173" y="197">3</text>
<text x="241.6" y="197">4</text>
</g>
<g font-size="2.2" fill="#800000">
<text x="17.2" y="33.3">VBUS</text>
<text x="111.6" y="35.7">VBUS</text>
<text x="160.3" y="35.7">+5V</text>
<text x="14" y="46.4">USB_P</text>
<text x="253.1" y="47.6">+3V3</text>
<text x="14" y="53.6">USB_N</text>
<text x="84.6" y="53.6">GND</text>
<text x="204.5" y="50.1">+5V</text>
<text x="150.3" y="58.4">GND</text>
<text x="22.3" y="60.8">SH S3</text>
<text x="22.3" y="63.2">SH S4</text>
<text x="67.7" y="60.8">SH</text>
<text x="67.7" y="63.2">SH</text>
<text x="73.8" y="65.5">GND</text>
<text x="111.6" y="62">VBUS</text>
<text x="156.2" y="62">5V_TABLET</text>
<text x="37.5" y="71.5">VBUS</text>
<text x="207.7" y="71.5">GND</text>
<text x="49.8" y="77.5">SH</text>
<text x="249.5" y="73.9">GND</text>
<text x="36.7" y="81.1">USB_P</text>
<text x="36.7" y="85.8">USB_N</text>
<text x="150.3" y="84.6">GND</text>
<text x="11.7" y="91.8">GND</text>
<text x="73.8" y="90.7">GND</text>
<text x="8.5" y="110.9">+5V</text>
<text x="91" y="113.4">3V3_C</text>
<text x="178.2" y="112.1">3V3_C</text>
<text x="39.1" y="115.8">VIN_3V3</text>
<text x="120.9" y="115.8">3V3_C</text>
<text x="144.9" y="115.8">3V3_SENSOR</text>
<text x="202.8" y="116.9">VIN_3V3C</text>
<text x="256" y="114.6">1V8_SENSOR</text>
<text x="11.7" y="131.3">GND</text>
<text x="29.6" y="131.3">GND</text>
<text x="36.8" y="132.5">GND</text>
<text x="83.4" y="133.7">GND</text>
<text x="125.3" y="137.2">GND</text>
<text x="145.6" y="137.2">GND</text>
<text x="183.8" y="133.7">GND</text>
<text x="200.5" y="133.7">GND</text>
<text x="207.7" y="133.7">GND</text>
<text x="253.2" y="134.9">GND</text>
<text x="33.6" y="165.9">3V3_C</text>
<text x="33.6" y="170.7">3V3_SENSOR</text>
<text x="92.9" y="173.1">USB_P</text>
<text x="107.2" y="171.9">USB_P</text>
<text x="150.2" y="168.4">+5V</text>
<text x="150.2" y="170.7">5V_TABLET</text>
<text x="150.2" y="173.1">+3V3</text>
<text x="173.5" y="168.4">+5V</text>
<text x="173.5" y="170.7">5V_TABLET</text>
<text x="173.5" y="173.1">+3V3</text>
<text x="33.6" y="175.5">1V8_SENSOR</text>
<text x="92.9" y="175.5">USB_N</text>
<text x="107.2" y="174.3">USB_N</text>
<text x="150.2" y="175.5">3V3_SENSOR</text>
<text x="150.2" y="177.9">1V8_SENSOR</text>
<text x="173.5" y="175.5">3V3_SENSOR</text>
<text x="173.5" y="177.9">1V8_SENSOR</text>
<text x="33.6" y="180.3">+3V3</text>
<text x="150.2" y="180.3">GND</text>
<text x="173.5" y="180.3">GND</text>
</g>
<g font-size="2.2" fill="#000080">
<text x="30.7" y="36.9">J1</text>
<text x="68.9" y="39.2">R2</text>
<text x="68.9" y="41.7">R3</text>
<text x="80.9" y="39.2">5.1K</text>
<text x="80.9" y="41.7">5.1K</text>
<text x="118" y="41.7">FB1</text>
<text x="139.5" y="41.7">F1</text>
<text x="140.7" y="46.4">C8</text>
<text x="146.7" y="46.4">100nF</text>
<text x="140.7" y="48.8">C9</text>
<text x="146.7" y="48.8">0.01uF</text>
<text x="218.4" y="50.1">U2</text>
<text x="210.3" y="59.1">C13</text>
<text x="245.1" y="55.6">C17</text>
<text x="252.3" y="55.3">C18</text>
<text x="210.3" y="62.4">10uF</text>
<text x="218.4" y="64.4">LR1107G-33-AB3-C-R</text>
<text x="244.9" y="61.2">100uF</text>
<text x="252.1" y="61.1">100uF</text>
<text x="30.7" y="68">TYPE-C-31-M-12</text>
<text x="118" y="68">FB2</text>
<text x="141.8" y="68">F2</text>
<text x="55.8" y="77.5">R1</text>
<text x="70.2" y="77.5">1M</text>
<text x="140.7" y="75.1">C11</text>
<text x="140.7" y="72.7">C10</text>
<text x="146.7" y="75.1">0.01uF</text>
<text x="146.7" y="72.7">100nF</text>
<text x="18.8" y="81.1">D1</text>
<text x="59.4" y="81.1">C4</text>
<text x="65.4" y="81.1">4.7nF</text>
<text x="23.3" y="92.1">SP0503BAHTG</text>
<text x="54.6" y="113.4">U1</text>
<text x="15.1" y="115.8">L1</text>
<text x="27.2" y="115.8">10uH</text>
<text x="32.4" y="119.3">C3</text>
<text x="39.1" y="118.1">100nF</text>
<text x="94.3" y="119.3">C6</text>
<text x="183.7" y="116.9">FB4</text>
<text x="225.6" y="114.6">U3</text>
<text x="16" y="120.7">C1</text>
<text x="16" y="123">10uF</text>
<text x="32.1" y="122.7">10uF</text>
<text x="39.3" y="120.1">C2</text>
<text x="85.7" y="123.6">100nF</text>
<text x="85.9" y="120.1">C5</text>
<text x="94.1" y="122.7">10uF</text>
<text x="128.7" y="120.5">FB3</text>
<text x="186.1" y="124.6">100nF</text>
<text x="186.3" y="121.3">C14</text>
<text x="202.8" y="123.9">10uF</text>
<text x="203.1" y="121">C16</text>
<text x="210.3" y="124.6">100nF</text>
<text x="210.5" y="121.3">C15</text>
<text x="255.4" y="124.6">100nF</text>
<text x="255.7" y="121">C19</text>
<text x="262.6" y="124.1">10uF</text>
<text x="262.9" y="120.8">C20</text>
<text x="54.6" y="127.7">XC6220B331MR-G</text>
<text x="129.4" y="126.5">C7</text>
<text x="129.4" y="128.9">100nF</text>
<text x="149.8" y="126.5">C12</text>
<text x="149.8" y="128.9">100nF</text>
<text x="225.6" y="128.9">XC6228D182VR-G</text>
<text x="21.1" y="164.7">P1</text>
<text x="21.1" y="169.5">P2</text>
<text x="21.1" y="174.3">P3</text>
<text x="21.1" y="179.1">P4</text>
</g>
<g font-size="2.2" fill="#0b5394">
<text x="112" y="84.6">F1-&gt;Hold=1ATrip=2ARmax=0.23</text>
<text x="112" y="87.1">F2-&gt;Hold=2ATrip=3.5ARmax=0.08</text>
<text x="112" y="89.5">FB1-&gt;3A25mohm 120ohm@100MHz</text>
<text x="205.2" y="84.6">Est.Consumptions:</text>
<text x="205.2" y="87.1">Idle: 160 mA</text>
<text x="205.2" y="89.5">Max: 1050mA(worst case!)</text>
<text x="112" y="91.8">FB2-&gt;3.5A25mohm 120ohm@100MHz</text>
</g>
<g font-size="1.7">
<text x="244.3" y="54.5" transform="rotate(-90 244.3 54.5)">1</text>
<text x="251.5" y="54.5" transform="rotate(-90 251.5 54.5)">1</text>
<text x="244.3" y="62.7" transform="rotate(-90 244.3 62.7)">2</text>
<text x="251.5" y="62.7" transform="rotate(-90 251.5 62.7)">2</text>
<text x="52.9" y="115.8">1</text>
<text x="74.7" y="115.8">5</text>
<text x="52.9" y="120.6">3</text>
<text x="52.9" y="123">4</text>
<text x="74.7" y="123">2</text>
</g>
</svg>
